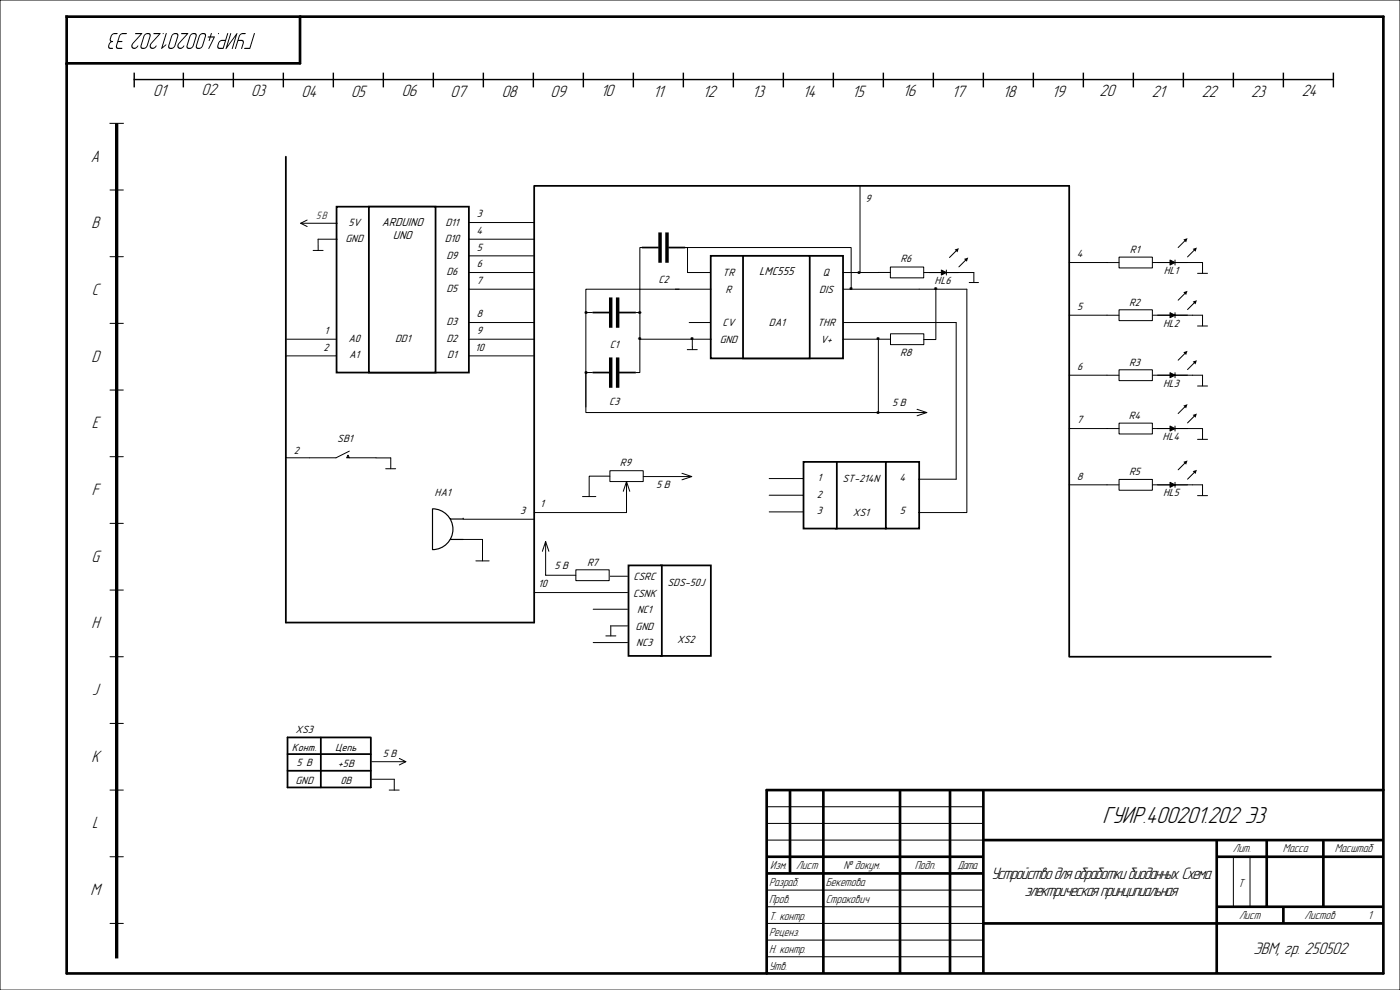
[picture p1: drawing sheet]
<svg xmlns="http://www.w3.org/2000/svg" width="420mm" height="297mm" viewBox="0 0 420 297" stroke-linecap="round" stroke-linejoin="round" font-family="sans-serif">
<path d="M0 0h420v297h-420zM230 242h65M230 247h65M230 252h65M370 257v15M375 257v15M230 267h65M230 272h65M230 277h65M230 282h65M230 287h65" fill="none" stroke="#000" stroke-width=".3"/>
<path d="M20 5h395v287h-395zM90 5v14h-70M415 237h-185v55" fill="none" stroke="#000" stroke-width=".8"/>
<g fill="none" stroke="#000" stroke-width=".8" stroke-linecap="butt">
<path d="M237 237v25M247 237v55M270 237v55M285 237v55M295 237v55M230 257h65M295 252h120M365 252v40M365 257h50M380 252v20M397 252v20M230 262h65"/>
<path d="M295 277h120M365 272h50M385 272v5"/>
</g>
<g fill="#000">
<path d="M48.8 10.1a.17 .17 0 0 0 .3 0 .17 .17 0 0 0-.3 0zM46.1 10v.2h1.6l-2.3 2.6a1 1 0 0 0 0 1.7 1 1 0 0 0 1.5-.9l-.1 .1a.76 .76 0 0 1-1 .6 .76 .76 0 0 1-.4-1.1l2.8-3.2zM43.3 10.4l-1.1 3.3a1.03 1.03 0 0 0 .9 1.1 1.03 1.03 0 0 0 1.1-.9l1-3a.92 .92 0 0 0-.6-1 .92 .92 0 0 0-1.1 .3zM43.5 10.6l.3-.3a.62 .62 0 0 1 .8-.1 .62 .62 0 0 1 .3 .7l-.9 2.8a.81 .81 0 0 1-.7 .6 .81 .81 0 0 1-.8-.5zM40.6 10v.2h1.6l-2.3 2.6a1 1 0 0 0 0 1.7 1 1 0 0 0 1.5-.9l-.1 .1a.76 .76 0 0 1-1 .6 .76 .76 0 0 1-.4-1.1l2.8-3.2zM35.9 10.4l-1.1 3.8 .4 .5h1.3l.2-.3-1.3-.1-.3-.4 .3-1.3 1.3-.1-.1-.2h-1.1l.5-1.4 .4-.6 1.5-.1 .2-.2-1.5-.1zM33.4 10.4l-.5 1.7a.7 .7 0 0 1-.3 1.1 .9 .9 0 0 0 .5 1.5l.8-.2-.7-.2a.97 .97 0 0 1-.4-1.1 .97 .97 0 0 1 1-.6l.1-.3a.51 .51 0 0 1-.6-.1 .51 .51 0 0 1 0-.6 1.35 1.35 0 0 1 1.8-1.4l.1-.3h-.8z"/>
<path d="M63.3 9.9l-.3 1-.7 .2 .6 .2-.3 1 .3-.2 .3-.8h.9l-1.6 3.2 .1 .2 1.9-3.6-.1-.2h-1.1l.3-.9zM59.9 10.4l-1.1 3.3a1.03 1.03 0 0 0 .9 1.1 1.03 1.03 0 0 0 1.1-.9l1-3a.92 .92 0 0 0-.6-1 .92 .92 0 0 0-1.1 .3zM60.1 10.6l.3-.3a.62 .62 0 0 1 .8-.1 .62 .62 0 0 1 .3 .7l-.9 2.8a.81 .81 0 0 1-.7 .6 .81 .81 0 0 1-.8-.5zM57.1 10.4l-1.1 3.3a1.03 1.03 0 0 0 .9 1.1 1.03 1.03 0 0 0 1.1-.9l1-3a.92 .92 0 0 0-.5-1 .92 .92 0 0 0-1.2 .3zM57.3 10.6l.3-.3a.62 .62 0 0 1 .8-.1 .62 .62 0 0 1 .3 .7l-.9 2.8a.81 .81 0 0 1-.7 .6 .81 .81 0 0 1-.8-.5zM54.4 10v.2h1.6l-2.3 2.6a1 1 0 0 0 0 1.7 1 1 0 0 0 1.5-.9l-.1 .1a.76 .76 0 0 1-1 .6 .76 .76 0 0 1-.4-1.1l2.8-3.2zM51.6 10.4l-1.1 3.3a1.03 1.03 0 0 0 .9 1.1 1.03 1.03 0 0 0 1.1-.9l1-3a.92 .92 0 0 0-.6-1 .92 .92 0 0 0-1.1 .3zM51.8 10.6l.3-.3a.62 .62 0 0 1 .8-.1 .62 .62 0 0 1 .3 .7l-.9 2.8a.81 .81 0 0 1-.7 .6 .81 .81 0 0 1-.8-.5zM49.8 9.9l-1.4 4.8 1.5-1.2-.2-.2-.9 .8 1.2-4z"/>
<path d="M76.2 9.9l-1.4 4.4-1.4 .1-.1 .2h1.7l1.5-4.5zM71.9 10.4l-1.4 4.3 .3-.2 .7-2.2 1.3 .2-.5 2.1 .3-.1 .6-1.8-.1-.5-.4-.2h-1.1l.6-1.6 1.4-.2 .1-.2-1.1-.1zM69.1 10l-1.4 4.7 3-3.8-1.2 3.7h.3l1.4-4.6h-.3l-2.7 3.8 1.2-3.7zM65.9 12.6l.5-.3h1.1l-.7 2-1.3-.2zM65.7 12.5l-.5 1.2 .1 .7 .3 .3 1.4-.1 1.5-4.7-.3 .2-.6 1.9h-1.2zM65.4 10.1a.17 .17 0 0 0 .3 0 .17 .17 0 0 0-.3 0z"/>
</g>
<path d="M101 62h39.7v49.8h-39.7z" fill-rule="evenodd" fill="#fff"/>
<path d="M101 62h39.7v49.8h-39.7z" fill="none" stroke="#000" stroke-width=".53"/>
<path d="M110.7 62h20v49.8h-20z" fill-rule="evenodd" fill="#fff"/>
<path d="M85.7 47v139.7h74.5v-130.9h160.5v141.2h60.6M110.7 62h20v49.8h-20zM86.3 221.2h24.9v15h-24.9zM86.3 226.2h24.9M86.3 231.2h24.9M96.2 221.2v15" fill="none" stroke="#000" stroke-width=".53"/>
<g fill="none" stroke="#000" stroke-width=".3">
<path d="M33 37h4M33 57h4M33 77h4M33 97h4M33 117h4M86 101.8h15M33 137h4M33 157h4M33 177h4M33 197h4M33 217h4M33 237h4"/>
<path d="M111.5 228.5h10.2M111.5 233.8h6.8v3.2M116.7 237h3.1M119.8 227.5l1.9 1-1.9 1M33 257h4M33 277h4"/>
</g>
<path d="M35 37.4v249.6" fill="none" stroke="#000" stroke-width="1"/>
<g fill="none" stroke="#000" stroke-width=".42">
<path d="M40.3 23.9h359.7M40.3 22v4M55 22v4M70 22v4M85 22v4M100 22v4M115 22v4M130 22v4M145 22v4M160 22v4M175 22v4M190 22v4"/>
<path d="M205 22v4M220 22v4M235 22v4M250 22v4M265 22v4M280 22v4M295 22v4M310 22v4M325 22v4M340 22v4M355 22v4M370 22v4"/>
<path d="M385 22v4M400 22v4"/>
</g>
<path d="M250.7 138.6h15.1v20h-15.1z" fill-rule="evenodd" fill="#fff"/>
<path d="M250.7 138.6h15.1v20h-15.1z" fill="none" stroke="#000" stroke-width=".53"/>
<path d="M241 138.6h10v20h-10z" fill-rule="evenodd" fill="#fff"/>
<path d="M241 138.6h10v20h-10z" fill="none" stroke="#000" stroke-width=".53"/>
<path d="M265.8 138.6h9.9v20h-9.9z" fill-rule="evenodd" fill="#fff"/>
<path d="M265.8 138.6h9.9v20h-9.9z" fill="none" stroke="#000" stroke-width=".53"/>
<g fill="none" stroke="#000" stroke-width=".3">
<path d="M90.2 67h11M92.1 66l-1.9 1 1.9 1M93.9 75.1h3M101.2 71.8h-5.8l.1 3.3M140.8 66.8h19.4M140.8 71.8h19.4M160.2 76.8h-19.4M140.8 81.8h19.4M100.8 106.8h-15.1M140.8 101.8h19.4M160.2 106.8h-19.4M230.7 143.6h10.3"/>
<path d="M230.7 148.6h10.3M230.7 153.6h10.3"/>
</g>
<path d="M213.2 76.8h39.7v30.7h-39.7z" fill-rule="evenodd" fill="#fff"/>
<path d="M213.2 76.8h39.7v30.7h-39.7z" fill="none" stroke="#000" stroke-width=".53"/>
<path d="M222.9 76.8h20v30.7h-20z" fill-rule="evenodd" fill="#fff"/>
<path d="M222.9 76.8h20v30.7h-20z" fill="none" stroke="#000" stroke-width=".53"/>
<g fill="none" stroke="#000" stroke-width=".3">
<path d="M258 55.8v26h-.2M192.5 74.3h-.6v19.5h.3M205.5 74.3h.8v7.5h6.9M177.8 93.8h-2v28.3M190.8 93.8h1.2v8M202.6 86.8h10.7M203.8 86.8h-28v7M206.7 96.8h6.5M252.8 81.8h10.7M252.9 96.8h10.7M252.9 86.8h10.7M177.8 111.8h-2v12h87.7"/>
<path d="M206.2 104.9h3M207.7 101.8h5.7M207.7 101.8v3.1M207.7 101.8h-15.8v10h-1.1M252.8 101.8h10.7v22M263.5 123.8h14.5M275.1 122.8l2.9 1-2.9 .9"/>
</g>
<g fill="#000">
<path d="M199.6 69.7v9.1h1v-9.1zM197.5 69.7v9.1h1v-9.1z" fill-rule="evenodd"/>
<path d="M184.8 89.2v9.1h1v-9.1zM182.7 89.2v9.1h1v-9.1z" fill-rule="evenodd"/>
<path d="M184.8 107.2v9.1h1v-9.1zM182.7 107.2v9.1h1v-9.1z" fill-rule="evenodd"/>
</g>
<path d="M192.5 74.3h5.1M200.5 74.3h5M177.8 93.8h5M185.7 93.8h5.1M177.8 111.8h5M185.7 111.8h5.1" fill="none" stroke="#000" stroke-width=".52"/>
<path d="M267.1 100.1h10v3.3h-10z" fill-rule="evenodd" fill="#fff"/>
<path d="M200.8 74.3h54.5l.1 12.5M201.6 74.3h4.7M263.6 96.8h23.2M263.8 86.8h17v15.1h-3.7M280.8 86.8h9.3M263.5 101.7l3.6 .1M267.1 100.1h10v3.3h-10z" fill="none" stroke="#000" stroke-width=".3"/>
<path d="M267.1 80.1h10v3.3h-10z" fill-rule="evenodd" fill="#fff"/>
<g fill="none" stroke="#000" stroke-width=".3">
<path d="M286.9 75.2l-2.1 2.1M289.7 78l-2 2.1M320.7 78.8h11.4M140.8 86.8h19.4M160.2 96.7l-19.4 .1M267.1 80.1h10v3.3h-10zM267.1 81.7l-3.6 .1M277.1 81.8h15v3M282.4 81l1.5 .8-1.5 .7zM283.9 81v1.5M286.7 96.8l.1 46.9h-11.2M290.1 86.8v67h-14.5"/>
<path d="M290.7 84.8h2.8M138.9 155.4v.4h21.3M138.9 161.8h5.8v6.5M142.8 168.3h3.9"/>
</g>
<g fill="#000">
<path d="M286.4 74.9l1.3-.5-.5 1.3zM289.2 77.7l1.3-.4-.5 1.2z"/>
<path d="M282.4 81l1.5 .8-1.5 .7z" fill-rule="evenodd"/>
</g>
<path d="M129.8 152.6a6.1 6.1 0 0 1 6.1 6.2 6.1 6.1 0 0 1-6.1 6.1zM135.1 155.7h3.8M135.1 161.8h3.8" fill="none" stroke="#000" stroke-width=".35"/>
<path d="M335.7 77.1h10v3.3h-10z" fill-rule="evenodd" fill="#fff"/>
<path d="M332.1 78.8h3.6M335.7 77.1h10v3.3h-10zM345.8 78.8h15v3.2M351 78l1.5 .8-1.5 .7zM352.5 78v1.5M355.5 72.2l-2.1 2.1M358.3 75l-2.1 2.1M320.7 94.6h11.4M359.3 82h2.9" fill="none" stroke="#000" stroke-width=".3"/>
<g fill="#000">
<path d="M355 71.9l1.2-.5-.4 1.3zM357.8 74.7l1.3-.4-.5 1.2z"/>
<path d="M351 78l1.5 .8-1.5 .7z" fill-rule="evenodd"/>
</g>
<path d="M335.7 92.9h10v3.3h-10z" fill-rule="evenodd" fill="#fff"/>
<path d="M332.1 94.5l3.6 .1M335.7 92.9h10v3.3h-10zM345.8 94.6h15v3.2M351 93.8l1.5 .8-1.5 .7zM352.5 93.8v1.5M355.5 88l-2.1 2.1M358.3 90.8l-2.1 2.1M359.3 97.8h2.9M320.7 112.6h11.4" fill="none" stroke="#000" stroke-width=".3"/>
<g fill="#000">
<path d="M355 87.7l1.2-.5-.4 1.3zM357.8 90.5l1.3-.4-.5 1.2z"/>
<path d="M351 93.8l1.5 .8-1.5 .7z" fill-rule="evenodd"/>
</g>
<path d="M335.7 110.9h10v3.3h-10z" fill-rule="evenodd" fill="#fff"/>
<path d="M332.1 112.5l3.6 .1M335.7 110.9h10v3.3h-10zM345.8 112.6h15v3.1M351 111.8l1.5 .8-1.5 .7zM352.5 111.8v1.5M355.5 106l-2.1 2.1M358.3 108.8l-2.1 2.1M359.3 115.8h2.9M320.7 128.6h11.4" fill="none" stroke="#000" stroke-width=".3"/>
<g fill="#000">
<path d="M355 105.7l1.2-.5-.4 1.3zM357.8 108.5l1.3-.4-.5 1.2z"/>
<path d="M351 111.8l1.5 .8-1.5 .7z" fill-rule="evenodd"/>
</g>
<path d="M335.7 126.9h10v3.3h-10z" fill-rule="evenodd" fill="#fff"/>
<path d="M332.1 128.5l3.6 .1M335.7 126.9h10v3.3h-10zM345.8 128.6h15v3.2M351 127.8l1.5 .8-1.5 .7zM352.5 127.8v1.5M355.5 122l-2.1 2.1M358.3 124.8l-2.1 2.1M359.3 131.8h2.9M320.7 145.4h11.4" fill="none" stroke="#000" stroke-width=".3"/>
<g fill="#000">
<path d="M355 121.7l1.2-.5-.4 1.3zM357.8 124.5l1.3-.4-.5 1.2z"/>
<path d="M351 127.8l1.5 .8-1.5 .7z" fill-rule="evenodd"/>
</g>
<path d="M335.7 143.8h10v3.3h-10z" fill-rule="evenodd" fill="#fff"/>
<path d="M355.5 138.9l-2.1 2M332.1 145.4h3.6M335.7 143.8h10v3.3h-10zM345.8 145.4h15v3.2M351 144.7l1.5 .7-1.5 .8zM352.5 144.7v1.5M358.3 141.7l-2.1 2M359.3 148.7h2.9" fill="none" stroke="#000" stroke-width=".3"/>
<g fill="#000">
<path d="M355 138.5l1.2-.4-.4 1.3zM357.8 141.4l1.3-.5-.5 1.3z"/>
<path d="M351 144.7l1.5 .7-1.5 .8z" fill-rule="evenodd"/>
</g>
<path d="M183 141.2h10v3.3h-10z" fill-rule="evenodd" fill="#fff"/>
<path d="M104.4 136.5l.4 .8h-.8zM104.8 137.3l12.4 .1v3.2M104.8 135.3l-4 2h-14.8M115.7 140.6h3M174.7 148.9h4M183 141.2h10v3.3h-10zM183 142.8h-6.3v6.1M187 147.4l.9-2.9 1 2.9M187.9 144.5v9.3h-27.7M193 143h14.5M204.6 142l2.9 1-2.9 .9" fill="none" stroke="#000" stroke-width=".3"/>
<path d="M198.2 169.6h15.1v27.2h-15.1z" fill-rule="evenodd" fill="#fff"/>
<path d="M198.2 169.6h15.1v27.2h-15.1z" fill="none" stroke="#000" stroke-width=".53"/>
<path d="M188.5 169.6h10v27.2h-10z" fill-rule="evenodd" fill="#fff"/>
<path d="M188.5 169.6h10v27.2h-10z" fill="none" stroke="#000" stroke-width=".53"/>
<path d="M160.2 177.8h28M178 172.9h10.2M178 192.8h10.2M178 182.8h10.2M181.8 190.8h2.9M183.2 187.8h5M183.2 187.8l.1 3" fill="none" stroke="#000" stroke-width=".3"/>
<path d="M172.8 170.9h10v3.3h-10z" fill-rule="evenodd" fill="#fff"/>
<path d="M162.7 165.4l1-2.9 1 2.9M163.7 162.5v10.1M163.7 172.5l9.1 .1M172.8 170.9h10v3.3h-10z" fill="none" stroke="#000" stroke-width=".3"/>
<g font-size="12.7">
<text x="256.4" y="82.1">.</text>
<text x="254" y="87.1">.</text>
<text x="279.4" y="87.1">.</text>
<text x="174.5" y="94.1">.</text>
<text x="190.7" y="94.2">.</text>
<text x="190.7" y="102.1">.</text>
<text x="206.4" y="102.1">.</text>
<text x="262.2" y="102.1">.</text>
<text x="174.5" y="112.2">.</text>
<text x="262.2" y="124.1">.</text>
</g>
<text font-size="7.4" x="330.8" y="247">ГУИР.400201.202 Э3</text>
<g font-size="5.3">
<text x="297.3" y="263.6">Устройство для обработки биоданных. Схема</text>
<text x="307.4" y="268.6">электрическая принципиальная</text>
<text x="376" y="286">ЭВМ, гр. 250502</text>
</g>
<g font-size="5.2">
<text x="46" y="28.9">01</text>
<text x="60.5" y="28.5">02</text>
<text x="75.3" y="28.7">03</text>
<text x="90.5" y="29.1">04</text>
<text x="105.3" y="29.1">05</text>
<text x="120.5" y="28.9">06</text>
<text x="135.2" y="29.1">07</text>
<text x="150.5" y="29.1">08</text>
<text x="165.2" y="29.1">09</text>
<text x="180.2" y="28.9">10</text>
<text x="195.9" y="29.1">11</text>
<text x="210.9" y="29.1">12</text>
<text x="225.7" y="29.1">13</text>
<text x="240.9" y="29.1">14</text>
<text x="255.7" y="29.1">15</text>
<text x="270.9" y="28.9">16</text>
<text x="285.6" y="29.1">17</text>
<text x="300.9" y="29.1">18</text>
<text x="315.6" y="29.1">19</text>
<text x="329.9" y="28.9">20</text>
<text x="345.6" y="29.1">21</text>
<text x="360.5" y="29.1">22</text>
<text x="375.3" y="29.1">23</text>
<text x="390.5" y="28.8">24</text>
<text x="27.3" y="48.5">A</text>
<text x="27.4" y="68.5">B</text>
<text x="27.5" y="88.5">C</text>
<text x="27.4" y="108.5">D</text>
<text x="27.5" y="128.5">E</text>
<text x="27.5" y="148.5">F</text>
<text x="27.4" y="168.5">G</text>
<text x="27.4" y="188.5">H</text>
<text x="27.7" y="208.5">J</text>
<text x="27.4" y="228.5">K</text>
<text x="27.7" y="248.5">L</text>
<text x="27.2" y="268.5">M</text>
</g>
<g font-size="3.7">
<text x="114.5" y="67.7">ARDUINO</text>
<text x="117.8" y="71.8">UNO</text>
<text x="227.7" y="82.4">LMC555</text>
<text x="369.8" y="255.6">Лит.</text>
<text x="384.9" y="255.6">Масса</text>
<text x="400.5" y="255.6">Масштаб</text>
<text x="231.1" y="260.6">Изм.</text>
<text x="238.9" y="260.6">Лист</text>
<text x="253.1" y="260.6">№ докум.</text>
<text x="274.4" y="260.6">Подп.</text>
<text x="287.2" y="260.6">Дата</text>
<text x="230.7" y="265.9">Разраб.</text>
<text x="247.7" y="265.9">Бекетова</text>
<text x="371.4" y="265.9">Т</text>
<text x="230.7" y="270.9">Пров.</text>
<text x="230.7" y="275.9">Т. контр.</text>
<text x="247.7" y="270.9">Стракович</text>
<text x="371.7" y="275.8">Лист</text>
<text x="391.3" y="275.8">Листов</text>
<text x="410.3" y="275.8">1</text>
<text x="230.7" y="280.9">Реценз.</text>
<text x="230.7" y="285.9">Н. контр.</text>
<text x="230.7" y="290.9">Утв.</text>
</g>
<g font-size="3.4">
<text x="104.5" y="67.7">5V</text>
<text x="133.6" y="67.7">D11</text>
<text x="230.7" y="97.7">DA1</text>
<text x="104.5" y="102.5">A0</text>
<text x="134" y="102.5">D2</text>
<text x="270" y="106.7">R8</text>
<text x="255.9" y="154.7">XS1</text>
<text x="190" y="174">CSRC</text>
</g>
<g font-size="3.3">
<text x="94.8" y="65.8">5 В</text>
<text x="143.1" y="65.2">3</text>
<text x="259.6" y="60.5">9</text>
<text x="143" y="70.2">4</text>
<text x="103.7" y="72.7">GND</text>
<text x="133.4" y="72.7">D10</text>
<text x="134" y="77.7">D9</text>
<text x="143.1" y="75.2">5</text>
<text x="323" y="77.2">4</text>
<text x="339" y="75.9">R1</text>
<text x="134" y="82.6">D6</text>
<text x="143.1" y="80.2">6</text>
<text x="216.8" y="82.9">TR</text>
<text x="246.9" y="82.9">Q</text>
<text x="270.1" y="78.7">R6</text>
<text x="349.1" y="82.2">HL1</text>
<text x="134" y="87.6">D5</text>
<text x="143.1" y="85.2">7</text>
<text x="197.6" y="85">C2</text>
<text x="217.7" y="87.9">R</text>
<text x="245.8" y="87.9">DIS</text>
<text x="280.4" y="85.2">HL6</text>
<text x="143" y="95.2">8</text>
<text x="323.1" y="93">5</text>
<text x="338.8" y="91.7">R2</text>
<text x="97.3" y="100.2">1</text>
<text x="134" y="97.6">D3</text>
<text x="143.1" y="100.2">9</text>
<text x="216.8" y="97.8">CV</text>
<text x="245.2" y="97.8">THR</text>
<text x="348.9" y="98">HL2</text>
<text x="97" y="105.2">2</text>
<text x="104.7" y="107.5">A1</text>
<text x="118.5" y="102.6">DD1</text>
<text x="134.2" y="107.5">D1</text>
<text x="142.5" y="105.2">10</text>
<text x="183" y="104.5">C1</text>
<text x="215.9" y="102.8">GND</text>
<text x="246.1" y="102.8">V+</text>
<text x="323.1" y="111">6</text>
<text x="338.8" y="109.7">R3</text>
<text x="348.9" y="116">HL3</text>
<text x="182.8" y="121.5">C3</text>
<text x="267.6" y="121.8">5 В</text>
<text x="338.6" y="125.7">R4</text>
<text x="323.1" y="127">7</text>
<text x="88.2" y="136.2">2</text>
<text x="101.2" y="132.7">SB1</text>
<text x="348.8" y="132">HL4</text>
<text x="186" y="139.9">R9</text>
<text x="323" y="143.9">8</text>
<text x="338.8" y="142.6">R5</text>
<text x="130.4" y="148.7">HA1</text>
<text x="196.9" y="146.4">5 В</text>
<text x="245" y="149.3">2</text>
<text x="245.2" y="144.3">1</text>
<text x="252.7" y="144.7">ST-214N</text>
<text x="269.8" y="144.3">4</text>
<text x="348.9" y="148.9">HL5</text>
<text x="156.1" y="154.2">3</text>
<text x="162" y="152.2">1</text>
<text x="245" y="154.3">3</text>
<text x="269.9" y="154.3">5</text>
<text x="166.4" y="170.6">5 В</text>
<text x="176.1" y="169.7">R7</text>
<text x="161.5" y="176.2">10</text>
<text x="189.9" y="178.9">CSNK</text>
<text x="200.2" y="175.7">SDS-50J</text>
<text x="191.1" y="183.9">NC1</text>
<text x="190.7" y="188.9">GND</text>
<text x="190.9" y="193.9">NC3</text>
<text x="203.2" y="192.9">XS2</text>
<text x="88.7" y="219.7">XS3</text>
<text x="87.6" y="225.2">Конт.</text>
<text x="100.5" y="225.2">Цепь</text>
<text x="114.9" y="227.1">5 В</text>
<text x="89" y="229.8">5 В</text>
<text x="101.4" y="230.2">+5В</text>
<text x="88.7" y="235.2">GND</text>
<text x="102.1" y="235.2">0В</text>
</g>
</svg>
